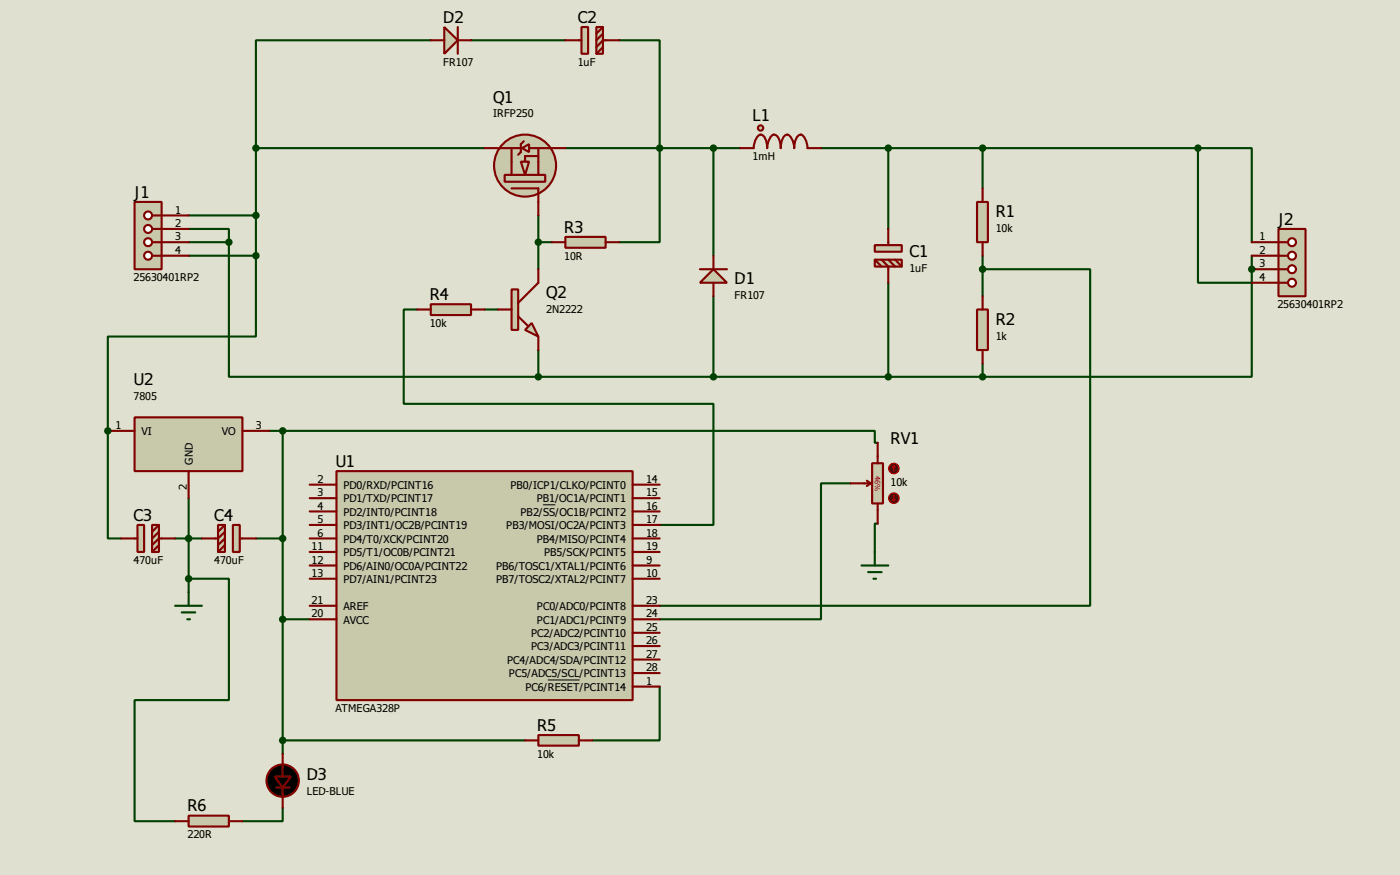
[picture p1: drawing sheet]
<svg xmlns="http://www.w3.org/2000/svg" width="264mm" height="165mm" viewBox="0 0 264 165" stroke-linecap="round" stroke-linejoin="round" font-family="sans-serif">
<path d="M0 0h264.2v165.2h-264.2z" fill="#e0e0d0"/>
<g fill="none" stroke="#004000" stroke-width=".4">
<path d="M81.3 7.6h-33v20.4M88.9 7.6h17.8M116.9 7.6h7.6v38.1h-7.6M48.3 28h43.2M48.3 28v12.7h-12.7M106.7 28h33M134.7 28v20.3M155 28h71.1M167.7 28v15.2M185.5 28v7.6M226.1 28h10.2v17.7M226.1 28v25.4h10.2"/>
<path d="M35.6 43.2h7.6v2.5M35.6 45.7h7.6M43.2 45.7v25.4h58.4M78.8 58.4h-2.6v17.8h58.5v22.9h-10.2M91.5 58.4h2.5M101.6 45.7h2.6M101.6 40.7v10.1M134.7 55.9v15.2M167.7 53.4v17.7h-66.1M185.5 50.8h20.3v63.5h-81.3M185.5 48.3v7.6M236.3 48.3v2.5"/>
<path d="M101.6 66.1v5M160.6 91.2h-5.6v25.7h-30.5M165.7 98.8h-.6v5.4M53.4 116.9h5.1M124.5 129.6v10.1h-12.7"/>
</g>
<circle cx="236.3" cy="50.8" r=".2" fill="#004000"/>
<path d="M35.6 48.3h12.7M48.3 48.3v15.2h-27.9v17.8M48.3 40.7v7.6M236.3 50.8v20.3h-50.8M167.7 71.1h17.8M185.5 68.6v2.5M50.8 81.3h114.3v2.3h.6" fill="none" stroke="#004000" stroke-width=".4"/>
<circle cx="20.4" cy="81.3" r=".2" fill="#004000"/>
<path d="M20.4 81.3v20.3h2.5M35.6 94v17.8M53.4 81.3v61M33.1 101.6h5M35.6 109.2h7.6v22.9h-17.8v22.9h7.7M48.3 101.6h5.1M53.4 139.7h45.7M53.4 152.4v2.6h-7.6" fill="none" stroke="#004000" stroke-width=".4"/>
<g fill="#c8c8aa" stroke="#800000" stroke-width=".4">
<path d="M98.3 30.5h1.6l-.8 2.5z"/>
<circle cx="99.1" cy="31.3" r="5.9"/>
</g>
<path d="M95.3 33h7.6v1.3h-7.6z" fill="#c8c8aa" stroke="#800000" stroke-width=".4"/>
<path d="M96.6 35.6h5v2.5M96.6 28v5M101.6 28v5M101.6 29.5h-2.5v1" fill="none" stroke="#800000" stroke-width=".4"/>
<path d="M98.6 28l1.3-.8v1.5z" fill="#c8c8aa" stroke="#800000" stroke-width=".4"/>
<path d="M91.5 28h2.5M94.3 28h4M98.9 26.7l-.6 .5v1.5l-.5 .5M99.9 28h6.8M101.6 38.1v2.6M142.3 28a2.61 2.61 0 0 1 1.3-2.6 2.31 2.31 0 0 1 1.2 2.6 2.68 2.68 0 0 1 1.3-2.6 2.27 2.27 0 0 1 1.3 2.6 2.31 2.31 0 0 1 1.2-2.6 2.7 2.7 0 0 1 1.3 2.6 2.31 2.31 0 0 1 1.3-2.6 2.68 2.68 0 0 1 1.2 2.6" fill="none" stroke="#800000" stroke-width=".4"/>
<circle cx="143.5" cy="24.2" r=".5" fill="#c8c8aa" stroke="#800000" stroke-width=".4"/>
<path d="M139.7 28h2.6M152.4 28h2.6" fill="none" stroke="#800000" stroke-width=".4"/>
<g fill="#c8c8aa" stroke="#800000" stroke-width=".4">
<path d="M165.1 46.3h5.1v1.2h-5.1z"/>
<path d="M165.1 49h5.1v1.3h-5.1z"/>
</g>
<path d="M165.1 49l1.3 1.3M166.4 49l1.3 1.3v3.1M167.7 43.2v3.1M167.7 49l1.3 1.3M169 49l1.2 1.3" fill="none" stroke="#800000" stroke-width=".4"/>
<path d="M132.1 53.4l2.6-2.6 2.5 2.6z" fill="#c8c8aa" stroke="#800000" stroke-width=".4"/>
<path d="M132.1 50.8h5.1M134.7 48.3v2.5M134.7 53.4v2.5" fill="none" stroke="#800000" stroke-width=".4"/>
<circle cx="134.6" cy="28" r=".5" fill="#004000" stroke="#004000" stroke-width=".4"/>
<path d="M25.4 38.1h5.1v12.7h-5.1z" fill="#c8c8aa" stroke="#800000" stroke-width=".4"/>
<path d="M28.7 40.7h1.8" fill="none" stroke="#800000" stroke-width=".4"/>
<circle cx="27.9" cy="40.7" r=".75" fill="#feffff" stroke="#800000" stroke-width=".4"/>
<path d="M28.7 43.2h1.8" fill="none" stroke="#800000" stroke-width=".4"/>
<circle cx="27.9" cy="43.2" r=".75" fill="#feffff" stroke="#800000" stroke-width=".4"/>
<path d="M28.7 45.7h1.8" fill="none" stroke="#800000" stroke-width=".4"/>
<circle cx="27.9" cy="45.7" r=".75" fill="#feffff" stroke="#800000" stroke-width=".4"/>
<path d="M28.7 48.3h1.8" fill="none" stroke="#800000" stroke-width=".4"/>
<circle cx="27.9" cy="48.3" r=".75" fill="#feffff" stroke="#800000" stroke-width=".4"/>
<path d="M30.5 40.7h5.1M30.5 43.2h5.1M30.5 45.7h5.1M30.5 48.3h5.1" fill="none" stroke="#800000" stroke-width=".4"/>
<circle cx="48.3" cy="40.7" r=".5" fill="#004000" stroke="#004000" stroke-width=".4"/>
<path d="M184.4 38.1h2.1v7.6h-2.1z" fill="#c8c8aa" stroke="#800000" stroke-width=".4"/>
<path d="M185.5 35.6v2.5M185.5 45.7v2.6" fill="none" stroke="#800000" stroke-width=".4"/>
<path d="M184.4 58.4h2.1v7.7h-2.1z" fill="#c8c8aa" stroke="#800000" stroke-width=".4"/>
<path d="M185.5 55.9v2.5M185.5 66.1v2.5" fill="none" stroke="#800000" stroke-width=".4"/>
<g fill="#004000" stroke="#004000" stroke-width=".4">
<circle cx="167.6" cy="71.1" r=".5"/>
<circle cx="167.6" cy="28" r=".5"/>
</g>
<path d="M100.4 61l1.2 2.5-2.5-1.2z" fill="#c8c8aa" stroke="#800000" stroke-width=".4"/>
<path d="M96.6 54.6h1.2v7.7h-1.2z" fill="#c8c8aa" stroke="#800000" stroke-width=".4"/>
<path d="M94 58.4h2.6M97.8 59.7l1.8 1.8M101.6 50.8v2.6l-3.8 3.8M101.6 63.5v2.6" fill="none" stroke="#800000" stroke-width=".4"/>
<path d="M83.9 5.1l2.5 2.5-2.5 2.6z" fill="#c8c8aa" stroke="#800000" stroke-width=".4"/>
<path d="M81.3 7.6h2.6M86.4 5.1v5.1M86.4 7.6h2.5" fill="none" stroke="#800000" stroke-width=".4"/>
<circle cx="48.3" cy="28" r=".5" fill="#004000" stroke="#004000" stroke-width=".4"/>
<g fill="#c8c8aa" stroke="#800000" stroke-width=".4">
<path d="M109.8 5.1h1.2v5.1h-1.2z"/>
<path d="M112.6 5.1h1.2v5.1h-1.2z"/>
</g>
<path d="M106.7 7.6h3.1M113.8 5.1l-1.2 1.3M113.8 6.4l-1.2 1.2M113.8 8.9l-1.2 1.3M116.9 7.6h-3.1l-1.2 1.3" fill="none" stroke="#800000" stroke-width=".4"/>
<circle cx="124.5" cy="28" r=".5" fill="#004000" stroke="#004000" stroke-width=".4"/>
<path d="M106.7 44.7h7.6v2.1h-7.6z" fill="#c8c8aa" stroke="#800000" stroke-width=".4"/>
<path d="M104.2 45.7h2.5M114.3 45.7h2.6" fill="none" stroke="#800000" stroke-width=".4"/>
<g fill="#004000" stroke="#004000" stroke-width=".4">
<circle cx="101.6" cy="45.7" r=".5"/>
<circle cx="134.6" cy="71.1" r=".5"/>
<circle cx="43.2" cy="45.7" r=".5"/>
<circle cx="101.6" cy="71.1" r=".5"/>
</g>
<path d="M81.3 57.4h7.6v2.1h-7.6z" fill="#c8c8aa" stroke="#800000" stroke-width=".4"/>
<path d="M78.8 58.4h2.5M88.9 58.4h2.6" fill="none" stroke="#800000" stroke-width=".4"/>
<path d="M63.5 88.9h55.9v43.2h-55.9z" fill="#c8c8aa" stroke="#800000" stroke-width=".4"/>
<g fill="none" stroke="#800000" stroke-width=".4">
<path d="M58.5 91.5h5M58.5 94h5M58.5 99.1h5M58.5 96.5h5M119.4 91.5h5.1M119.4 94h5.1M119.4 99.1h5.1M119.4 96.5h5.1M58.5 106.7h5M58.5 104.2h5M58.5 101.6h5M58.5 109.2h5"/>
<path d="M58.5 116.9h5M58.5 114.3h5M119.4 106.7h5.1M119.4 104.2h5.1M119.4 101.6h5.1M119.4 109.2h5.1M119.4 119.4h5.1M119.4 116.9h5.1M119.4 114.3h5.1M119.4 129.6h5.1M119.4 127h5.1M119.4 124.5h5.1"/>
<path d="M119.4 121.9h5.1"/>
</g>
<path d="M102.5 95.3h2.3M103.4 128.3h6" fill="none" stroke="#000" stroke-width=".19"/>
<path d="M101.6 138.7h7.7v2h-7.7z" fill="#c8c8aa" stroke="#800000" stroke-width=".4"/>
<path d="M99.1 139.7h2.5M109.3 139.7h2.5" fill="none" stroke="#800000" stroke-width=".4"/>
<circle cx="185.4" cy="50.8" r=".5" fill="#004000" stroke="#004000" stroke-width=".4"/>
<path d="M164.6 87.4h2.1v7.6h-2.1z" fill="#c8c8aa" stroke="#800000" stroke-width=".4"/>
<path d="M160.6 91.2h3.8M163.6 90.7l.8 .5M164.4 91.2l-.8 .5M165.7 83.6v3.8M165.7 95v3.8" fill="none" stroke="#800000" stroke-width=".4"/>
<circle cx="168.7" cy="88.4" r="1" fill="#400000" stroke="#f00" stroke-width=".2"/>
<path d="M168.7 87.9l.3 .3M168.7 87.9l-.3 .3M168.7 87.9v1" fill="none" stroke="#f00" stroke-width=".2"/>
<circle cx="168.7" cy="94" r="1" fill="#400000" stroke="#f00" stroke-width=".2"/>
<path d="M168.4 94.3l.3 .2M168.7 93.5v1M169 94.3l-.3 .2" fill="none" stroke="#f00" stroke-width=".2"/>
<path d="M162.6 106.7h5.1M163.9 108h2.5M164.9 109.2h.5M165.1 104.2v2.5" fill="none" stroke="#004000" stroke-width=".4"/>
<circle cx="53.3" cy="116.9" r=".5" fill="#004000" stroke="#004000" stroke-width=".4"/>
<path d="M241.3 43.2h5.1v12.7h-5.1z" fill="#c8c8aa" stroke="#800000" stroke-width=".4"/>
<path d="M241.3 45.7h1.8" fill="none" stroke="#800000" stroke-width=".4"/>
<circle cx="243.8" cy="45.7" r=".75" fill="#feffff" stroke="#800000" stroke-width=".4"/>
<path d="M241.3 48.3h1.8" fill="none" stroke="#800000" stroke-width=".4"/>
<circle cx="243.8" cy="48.3" r=".75" fill="#feffff" stroke="#800000" stroke-width=".4"/>
<path d="M241.3 50.8h1.8" fill="none" stroke="#800000" stroke-width=".4"/>
<circle cx="243.8" cy="50.8" r=".75" fill="#feffff" stroke="#800000" stroke-width=".4"/>
<path d="M241.3 53.4h1.8" fill="none" stroke="#800000" stroke-width=".4"/>
<circle cx="243.8" cy="53.4" r=".75" fill="#feffff" stroke="#800000" stroke-width=".4"/>
<path d="M236.3 45.7h5M236.3 48.3h5M236.3 50.8h5M236.3 53.4h5" fill="none" stroke="#800000" stroke-width=".4"/>
<g fill="#004000" stroke="#004000" stroke-width=".4">
<circle cx="185.4" cy="28" r=".5"/>
<circle cx="226.1" cy="28" r=".5"/>
<circle cx="236.2" cy="50.8" r=".5"/>
<circle cx="185.4" cy="71.1" r=".5"/>
</g>
<path d="M25.4 78.8h20.4v10.1h-20.4z" fill="#c8c8aa" stroke="#800000" stroke-width=".4"/>
<path d="M20.4 81.3h5M35.6 88.9v5.1M45.8 81.3h5" fill="none" stroke="#800000" stroke-width=".4"/>
<g fill="#004000" stroke="#004000" stroke-width=".4">
<circle cx="53.3" cy="81.3" r=".5"/>
<circle cx="48.3" cy="48.3" r=".5"/>
</g>
<g fill="#c8c8aa" stroke="#800000" stroke-width=".4">
<path d="M26 99.1h1.2v5.1h-1.2z"/>
<path d="M28.7 99.1h1.3v5.1h-1.3z"/>
</g>
<path d="M30 99.1l-1.3 1.3M22.9 101.6h3.1M30 100.4l-1.3 1.2M30 102.9l-1.3 1.3M33.1 101.6h-3.1l-1.3 1.3" fill="none" stroke="#800000" stroke-width=".4"/>
<circle cx="20.3" cy="81.3" r=".5" fill="#004000" stroke="#004000" stroke-width=".4"/>
<g fill="#c8c8aa" stroke="#800000" stroke-width=".4">
<path d="M44 99.1h1.3v5.1h-1.3z"/>
<path d="M41.2 99.1h1.3v5.1h-1.3z"/>
</g>
<path d="M42.5 99.1l-1.3 1.3M42.5 100.4l-1.3 1.2h-3.1M42.5 102.9l-1.3 1.3M42.5 101.6l-1.3 1.3M45.3 101.6h3M52.1 148.6h2.6M53.4 142.3v4.3M53.4 148.6v3.8" fill="none" stroke="#800000" stroke-width=".4"/>
<g fill="#004000" stroke="#004000" stroke-width=".4">
<circle cx="53.3" cy="101.6" r=".5"/>
<circle cx="35.6" cy="101.6" r=".5"/>
<circle cx="53.3" cy="139.7" r=".5"/>
</g>
<path d="M33.1 114.3h5M34.3 115.6h2.6M35.4 116.9h.5M35.6 111.8v2.5" fill="none" stroke="#004000" stroke-width=".4"/>
<g fill="#000" stroke="#800000" stroke-width=".4">
<path d="M51.9 146.6h3l-1.5 2z"/>
<circle cx="53.3" cy="147.3" r="3.1"/>
</g>
<path d="M35.6 153.9h7.6v2.1h-7.6z" fill="#c8c8aa" stroke="#800000" stroke-width=".4"/>
<path d="M33.1 155h2.5M43.2 155h2.6" fill="none" stroke="#800000" stroke-width=".4"/>
<circle cx="35.6" cy="109.2" r=".5" fill="#004000" stroke="#004000" stroke-width=".4"/>
<g font-size="3.7">
<text x="83.7" y="4.3">D2</text>
<text x="109.1" y="4.3">C2</text>
<text x="93.1" y="19.4">Q1</text>
<text x="142.1" y="22.8">L1</text>
<text x="25.2" y="37.3">J1</text>
<text x="188" y="40.9">R1</text>
<text x="106.5" y="43.9">R3</text>
<text x="241.1" y="42.4">J2</text>
<text x="138.7" y="53.6">D1</text>
<text x="171.7" y="48.6">C1</text>
<text x="81.1" y="56.6">R4</text>
<text x="103.1" y="56.2">Q2</text>
<text x="188" y="61.3">R2</text>
<text x="25.2" y="72.7">U2</text>
<text x="168.1" y="83.9">RV1</text>
<text x="63.3" y="88.1">U1</text>
<text x="25.2" y="98.2">C3</text>
<text x="40.5" y="98.2">C4</text>
<text x="101.4" y="137.9">R5</text>
<text x="57.9" y="147.1">D3</text>
<text x="35.4" y="153.1">R6</text>
</g>
<g font-size="2.5">
<text x="83.7" y="12.4">FR107</text>
<text x="109.1" y="12.4">1uF</text>
<text x="93.1" y="22.2">IRFP250</text>
<text x="142.1" y="30.2">1mH</text>
<text x="33.1" y="40.3">1</text>
<text x="33.1" y="42.9">2</text>
<text x="33.1" y="45.4">3</text>
<text x="33.1" y="47.9">4</text>
<text x="188" y="43.7">10k</text>
<text x="237.7" y="45.4">1</text>
<text x="237.7" y="47.9">2</text>
<text x="25.2" y="53.1">25630401RP2</text>
<text x="106.5" y="49">10R</text>
<text x="171.7" y="51.4">1uF</text>
<text x="237.7" y="50.4">3</text>
<text x="237.7" y="53">4</text>
<text x="103.1" y="59">2N2222</text>
<text x="138.7" y="56.4">FR107</text>
<text x="241.1" y="58.2">25630401RP2</text>
<text x="81.1" y="61.7">10k</text>
<text x="188" y="64.1">1k</text>
<text x="25.2" y="75.5">7805</text>
<text x="21.8" y="81">1</text>
<text x="26.7" y="82.1">VI</text>
<text x="41.9" y="82.1">VO</text>
<text x="48.3" y="81">3</text>
<text x="36.4" y="87.7" transform="rotate(-90 36.4 87.7)">GND</text>
<text x="35.3" y="92.6" transform="rotate(-90 35.3 92.6)">2</text>
<text x="59.9" y="93.7">3</text>
<text x="59.9" y="91.1">2</text>
<text x="64.8" y="94.8">PD1/TXD/PCINT17</text>
<text x="64.8" y="92.3">PD0/RXD/PCINT16</text>
<text x="96.4" y="92.3">PB0/ICP1/CLKO/PCINT0</text>
<text x="101.3" y="94.8">PB1/OC1A/PCINT1</text>
<text x="122" y="91.1">14</text>
<text x="122" y="93.7">15</text>
<text x="168.1" y="91.8">10k</text>
<text x="59.9" y="101.2">6</text>
<text x="59.9" y="98.7">5</text>
<text x="59.9" y="96.2">4</text>
<text x="64.8" y="99.9">PD3/INT1/OC2B/PCINT19</text>
<text x="64.8" y="97.3">PD2/INT0/PCINT18</text>
<text x="95.6" y="99.9">PB3/MOSI/OC2A/PCINT3</text>
<text x="98.2" y="97.3">PB2/SS/OC1B/PCINT2</text>
<text x="122" y="98.7">17</text>
<text x="122" y="96.2">16</text>
<text x="122" y="101.2">18</text>
<text x="25.2" y="106.4">470uF</text>
<text x="40.5" y="106.4">470uF</text>
<text x="58.8" y="106.4">12</text>
<text x="58.8" y="103.8">11</text>
<text x="64.8" y="107.5">PD6/AIN0/OC0A/PCINT22</text>
<text x="64.8" y="105">PD5/T1/OC0B/PCINT21</text>
<text x="64.8" y="102.4">PD4/T0/XCK/PCINT20</text>
<text x="93.7" y="107.5">PB6/TOSC1/XTAL1/PCINT6</text>
<text x="101.3" y="102.4">PB4/MISO/PCINT4</text>
<text x="102.7" y="105">PB5/SCK/PCINT5</text>
<text x="122" y="103.8">19</text>
<text x="122" y="106.4">9</text>
<text x="58.8" y="114">21</text>
<text x="58.8" y="108.9">13</text>
<text x="64.8" y="110">PD7/AIN1/PCINT23</text>
<text x="93.7" y="110">PB7/TOSC2/XTAL2/PCINT7</text>
<text x="122" y="108.9">10</text>
<text x="122" y="114">23</text>
<text x="58.8" y="116.5">20</text>
<text x="64.8" y="117.7">AVCC</text>
<text x="64.8" y="115.1">AREF</text>
<text x="101.4" y="117.7">PC1/ADC1/PCINT9</text>
<text x="101.4" y="115.1">PC0/ADC0/PCINT8</text>
<text x="122" y="119.1">25</text>
<text x="122" y="116.5">24</text>
<text x="95.7" y="125.3">PC4/ADC4/SDA/PCINT12</text>
<text x="100.3" y="122.7">PC3/ADC3/PCINT11</text>
<text x="100.3" y="120.2">PC2/ADC2/PCINT10</text>
<text x="122" y="124.1">27</text>
<text x="122" y="121.6">26</text>
<text x="96.1" y="127.8">PC5/ADC5/SCL/PCINT13</text>
<text x="99.2" y="130.4">PC6/RESET/PCINT14</text>
<text x="122" y="129.2">1</text>
<text x="122" y="126.7">28</text>
<text x="63.3" y="134.4">ATMEGA328P</text>
<text x="101.4" y="143">10k</text>
<text x="57.9" y="150">LED-BLUE</text>
<text x="35.4" y="158.2">220R</text>
</g>
<text font-size="1.7" fill="#c00000" x="165.1" y="89.8" transform="rotate(90 165.1 89.8)">46%</text>
</svg>
